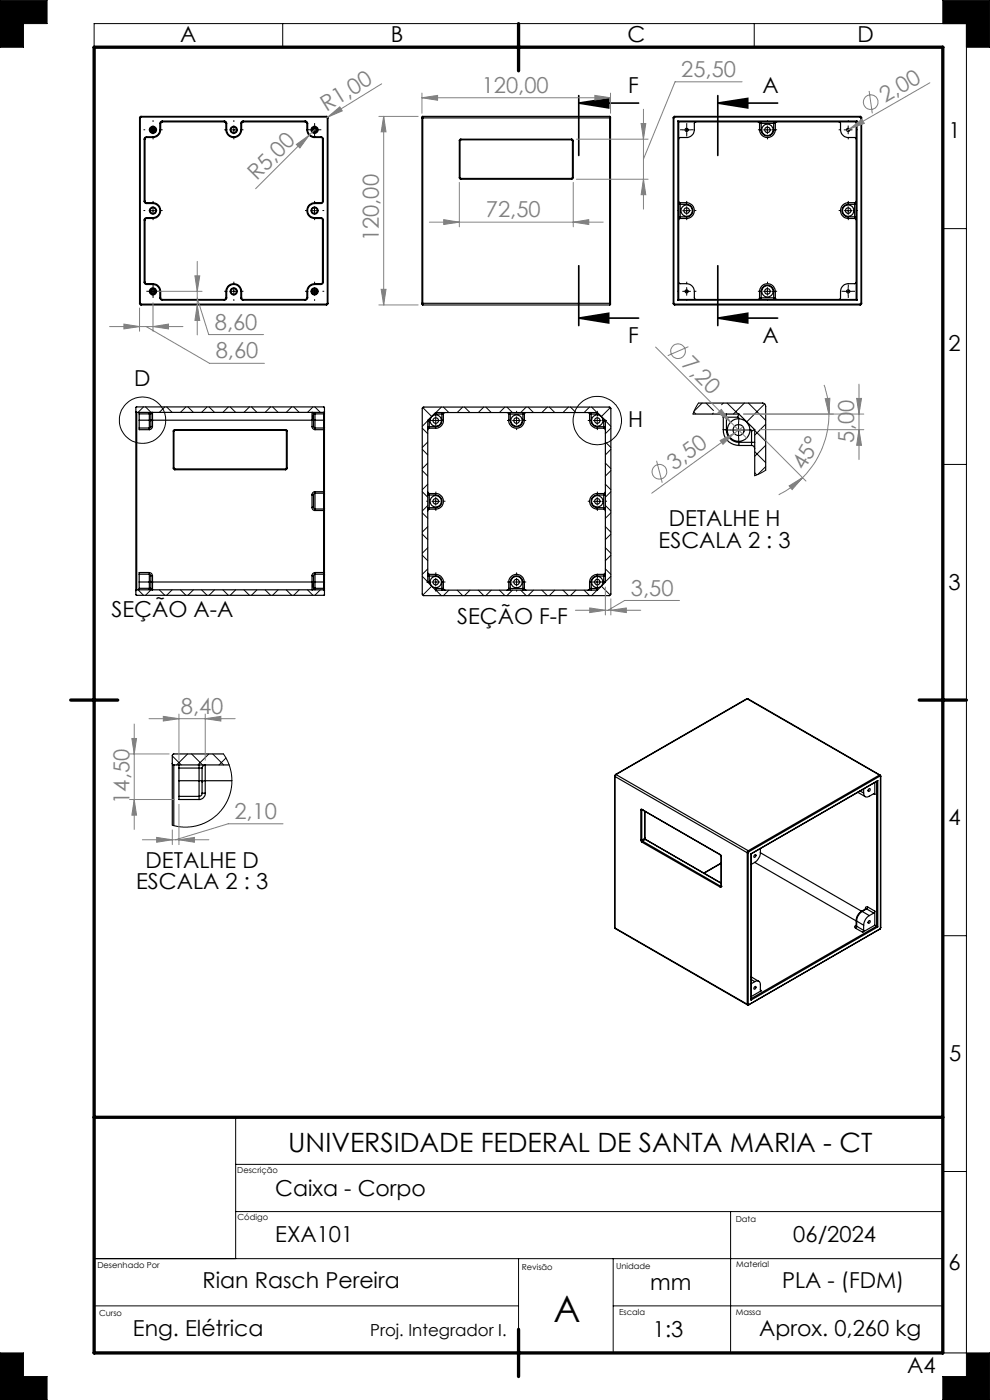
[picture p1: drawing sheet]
<svg xmlns="http://www.w3.org/2000/svg" width="210mm" height="297mm" viewBox="0 0 210 297" stroke-linecap="round" stroke-linejoin="round" font-family="sans-serif">
<g fill="none" stroke="#000" stroke-width=".21">
<path d="M0 0h10v5h-5v5h-5zM20 10v-5h185v287h-5v5h10v-10h-10M60 5v5M160 5v5M200 5v-5h10v10h-5M31.6 27.5h1.7M32.5 26.7v1.7M48.8 27.5h1.6M49.6 26.7v1.7M65.9 27.5h1.7M66.7 26.7v1.7M144.8 27.5h1.7"/>
<path d="M145.7 26.7v1.7M162 27.5h1.6M162.8 26.7v1.7M179.1 27.5h1.7M179.9 26.7v1.7M31.6 44.7h1.7M32.5 43.8v1.7M65.9 44.7h1.7M66.7 43.8v1.7M144.8 44.7h1.7M145.7 43.8v1.7M179.1 44.7h1.7"/>
<path d="M179.9 43.8v1.7M200 48.5h5M31.6 61.8h1.7M32.5 61v1.6M48.8 61.8h1.6M49.6 61v1.6M65.9 61.8h1.7M66.7 61v1.6M144.8 61.8h1.7M145.7 61v1.6M162 61.8h1.6M162.8 61v1.6"/>
<path d="M179.1 61.8h1.7M179.9 61v1.6M30.4 86.3l-1.1 1.2M30.9 86.3l1.1 1.2M35 86.3l-1.2 1.2M35.3 86.3l1.2 1.2M39.4 86.3l-1.1 1.2M39.9 86.3l1.1 1.2M43.9 86.3l-1.1 1.2M44.3 86.3l1.2 1.2M48.4 86.3l-1.1 1.2M48.8 86.3l1.2 1.2"/>
<path d="M52.9 86.3l-1.1 1.2M53.3 86.3l1.2 1.2M57.4 86.3l-1.2 1.2M57.8 86.3l1.2 1.2M61.9 86.3l-1.2 1.2M62.3 86.3l1.2 1.2M66.4 86.3l-1.2 1.2M66.8 86.3l1.1 1.2M89.6 99.8l1.1 1.2M89.6 95.3l1.1 1.2M89.6 90.8l1.1 1.2M89.7 86.5l1.9 1.9"/>
<path d="M90.7 89.2l-1.1 1.2M90.7 93.8l-1.1 1.1M90.7 98.2l-1.1 1.2M91.6 89.2h1.7M92.4 88.4v1.7M93.6 86.4l-1.1 1.1M94.1 86.4l1.1 1.1M98.1 86.4l-1.1 1.1M98.5 86.4l1.2 1.1M102.6 86.4l-1.1 1.1M103 86.4l1.2 1.1M107.1 86.4l-1.2 1.1"/>
<path d="M107.5 86.4l1.2 1.1M108.7 89.2h1.7M109.6 88.4v1.7M111.6 86.4l-1.1 1.1M112 86.4l1.2 1.1M116.1 86.4l-1.2 1.1M116.5 86.4l1.2 1.1M120.6 86.4l-1.2 1.1M121 86.4l1.2 1.1M125.1 86.4l-1.2 1.1M125.5 86.4l1.1 1.1M125.9 89.2h1.6"/>
<path d="M126.7 88.4v1.7M128.4 98.2l1.2 1.2M128.4 93.8l1.2 1.1M128.4 89.2l1.2 1.2M129.5 86.5l-1.9 1.9M129.6 90.8l-1.2 1.2M129.6 95.3l-1.2 1.2M129.6 99.8l-1.2 1.2M147.1 87.4l.5 .4M148.2 85.5l-1.2 2.3M148.9 85.5l-1.7 1.7M149.8 85.5l1.5 1.6"/>
<path d="M151.3 87.6l-.2 .2M153.4 85.5l-.3 .4M154.2 85.5l2.4 2.3M155 91.2h3.3M156.7 89.6v3.3M157.9 85.5l-2.3 2.3M158.8 85.5l3.6 3.7M160.1 95.8l2.3 2.3M160.1 91.3l2.3 2.4M162.2 85.7l-3.8 3.8M162.4 99.8l-2.3 1.1M162.4 90l-2.3 2.3"/>
<path d="M162.4 94.5l-2.3 2.3M162.4 99l-1.7 1.7M200 98.5h5M89.6 117.8l1.1 1.2M89.6 113.3l1.1 1.2M89.6 108.8l1.1 1.2M89.6 104.3l1.1 1.2M90.7 102.7l-1.1 1.2M90.7 107.2l-1.1 1.2M90.7 111.7l-1.1 1.2M90.7 116.2l-1.1 1.2M91.6 106.4h1.7"/>
<path d="M92.4 105.5v1.7M125.9 106.4h1.6M126.7 105.5v1.7M128.4 116.2l1.2 1.2M128.4 111.7l1.2 1.2M128.4 107.2l1.2 1.2M128.4 102.7l1.2 1.2M129.6 104.3l-1.2 1.2M129.6 108.8l-1.2 1.2M129.6 113.3l-1.2 1.2M129.6 117.8l-1.2 1.2M160.1 100.3l.4 .4"/>
<path d="M29.3 125.1l1.1 1.2M32 125.1l-1.1 1.2M33.8 125.1l1.2 1.2M36.5 125.1l-1.2 1.2M38.3 125.1l1.1 1.2M41 125.1l-1.1 1.2M42.8 125.1l1.1 1.2M45.5 125.1l-1.2 1.2M47.3 125.1l1.1 1.2M50 125.1l-1.2 1.2M51.8 125.1l1.1 1.2M54.5 125.1l-1.2 1.2"/>
<path d="M56.2 125.1l1.2 1.2M59 125.1l-1.2 1.2M60.7 125.1l1.2 1.2M63.5 125.1l-1.2 1.2M65.2 125.1l1.2 1.2M67.9 125.1l-1.1 1.2M89.6 122.3l1.1 1.1M90.7 120.7l-1.1 1.1M91.6 124.4l-1.9 1.9M91.6 123.5h1.7M92.4 122.7v1.6M92.5 125.2l1.1 1.2"/>
<path d="M95.2 125.2l-1.1 1.2M97 125.2l1.1 1.2M99.7 125.2l-1.2 1.2M101.5 125.2l1.1 1.2M104.2 125.2l-1.2 1.2M105.9 125.2l1.2 1.2M108.7 125.2l-1.2 1.2M108.7 123.5h1.7M109.6 122.7v1.6M110.5 125.2l1.1 1.2M113.2 125.2l-1.2 1.2M114.9 125.2l1.2 1.2"/>
<path d="M117.7 125.2l-1.2 1.2M119.4 125.2l1.2 1.2M122.2 125.2l-1.2 1.2M123.9 125.2l1.2 1.2M125.9 123.5h1.6M126.6 125.2l-1.1 1.2M126.7 122.7v1.6M127.6 124.4l1.9 1.9M128.4 120.7l1.2 1.1M129.6 122.3l-1.2 1.1M39.8 159.9l-2.3 2.4M40.6 159.9l2.4 2.4"/>
<path d="M44.3 159.9l-2.4 2.4M45.1 159.9l2.3 2.4M47.4 159.9l1.2 2.4 .6 2.5v1.6l-.3 1.7-.6 1.6-.8 1.5-1 1.2-1.2 1.1-2.5 1.4-1.3 .4-1.6 .2-1.9-.1-1.5-.4M36.5 160.4l2 1.9M47.9 160.8l-1.4 1.5M200 198.5h5M50 237v30M50 257h150M50 247h150M155 257v30M200 248.5h5M20 277h90"/>
<path d="M20 267h180M110 267v20M130.1 277h69.9M130.1 267v20M0 287h5v5h5v5h-10z"/>
<circle cx="30.2" cy="89.1" r="4.9"/>
<circle cx="126.7" cy="89.2" r="5.1"/>
</g>
<path d="M20 10h180v277h-180zM110 5v10M15 148.5h10M195 148.5h10M20 237h180M110 282v10" fill="none" stroke="#000" stroke-width=".7"/>
<path d="M200 0v5h5v5h5v-10zM0 0v10h5v-5h5v-5zM0 287v10h10v-5h-5v-5zM205 287v5h-5v5h10v-10z" fill-rule="evenodd" fill="#000"/>
<g fill="none" stroke="#000" stroke-width=".25">
<path d="M29.6 25h.1M29.6 25v39.3M29.7 25v39.3M29.9 24.7l-.3 .3M29.9 24.7v.1M29.9 24.8l-.2 .2M29.9 24.7h39.4M29.9 24.8h39.4M30.6 29.5h.2M30.6 29.5v13.2M30.8 29.5v13.2M31.1 29l-.3 .1-.2 .4"/>
<path d="M31.1 29.2l-.3 .1v.2M31.1 29v.2M31.1 29.2h1.3M31.1 29h1.3M32.4 29v.2M33.9 27.5a1.51 1.51 0 0 1-1.5 1.5M33.9 27.5h.2M33.9 26.2h.2M33.9 26.2v1.3M34.1 27.5a1.67 1.67 0 0 1-1.7 1.7M34.1 26.2v1.3M34.4 25.7h-.3l-.2 .5"/>
<path d="M34.4 25.9h-.2l-.1 .3M34.4 25.7v.2M34.4 25.9h13.2M34.4 25.7h13.2M47.6 25.7h.3l.2 .5M47.6 25.7v.2M47.6 25.9l.3 .3M47.9 26.2h.2M47.9 27.5h.2M47.9 27.5a1.68 1.68 0 0 0 1.7 1.7 1.68 1.68 0 0 0 1.7-1.7M47.9 26.2v1.3M48.1 27.5a1.5 1.5 0 0 0 1.5 1.5 1.5 1.5 0 0 0 1.5-1.5"/>
<path d="M48.1 26.2v1.3M51.1 27.5h.2M51.1 26.2h.2M51.1 26.2v1.3M51.3 26.2v1.3M51.6 25.7l-.4 .2-.1 .3M51.6 25.9l-.3 .3M51.6 25.7v.2M51.6 25.9h13.1M51.6 25.7h13.1M64.7 25.7h.3l.3 .5M64.7 25.7v.2"/>
<path d="M64.7 25.9h.2l.2 .3M65.1 26.2h.2M65.1 27.5h.2M65.1 27.5a1.67 1.67 0 0 0 1.6 1.7M65.1 26.2v1.3M65.3 27.5a1.51 1.51 0 0 0 1.4 1.5M65.3 26.2v1.3M66.7 29v.2M66.7 29.2h1.4M66.7 29h1.4M68.1 29l.4 .2 .1 .3M68.1 29v.2"/>
<path d="M68.1 29.2l.3 .1v.2M68.4 29.5h.2M68.4 29.5v13.2M68.6 29.5v13.2M69.3 24.8l.1 .2M69.3 24.7v.1M69.3 24.7l.3 .3M69.4 25h.2M69.4 25v39.3M69.6 25v39.3M89.5 25h.2M89.5 25v39.3"/>
<path d="M89.7 24.7v.3M89.7 24.7l-.2 .3M89.7 25v39.3M89.7 25h39.6M89.7 24.7h39.6M97.4 37.7l.1 .2 .3 .1M97.4 37.7h.2M97.4 29.8h.2M97.4 29.8v7.9M97.6 37.7l.2 .1M97.6 29.8v7.9M97.8 29.5l-.4 .3"/>
<path d="M97.8 37.8v.2M97.8 29.7l-.2 .1M97.8 29.5v.2M97.8 29.5h23.4M97.8 38h23.4M97.8 37.8h23.4M97.8 29.7h23.4M121.2 29.5l.4 .3M121.2 37.8v.2M121.2 29.5v.2M121.2 29.7l.2 .1M121.4 37.7h.2"/>
<path d="M121.4 29.8h.2M121.4 37.7l-.2 .1M121.4 29.8v7.9M121.6 37.7l-.4 .3M121.6 29.8v7.9M129.3 25h.2M129.3 24.7v.3M129.3 24.7h.2v.3M129.3 25v39.3M129.5 25v39.3M142.8 25h.1M142.8 25v39.3"/>
<path d="M142.9 25v39.3M143.1 24.7v.1M143.1 24.8l-.2 .2M143.1 24.7l-.3 .3M143.1 24.7h39.4M143.1 24.8h39.4M143.8 25.7l.2 .2M143.8 25.7h38M143.8 25.7v38M144 25.9h37.6M144 25.9v37.6M147.6 25.9l-.3 .2v1.4a1.67 1.67 0 0 1-1.7 1.7h-1.4l-.2 .3"/>
<path d="M160.8 25.9l.3 .3M161.1 26.2h.4M161.1 27.5a1.68 1.68 0 0 0 1.7 1.7 1.68 1.68 0 0 0 1.7-1.7M161.1 27.5h.4M161.1 26.2v1.3M161.5 25.9v.3M161.5 27.5a1.32 1.32 0 0 0 1.3 1.4 1.32 1.32 0 0 0 1.3-1.4M161.5 26.2h2.6M161.5 26.2v1.3M164.1 25.9v.3M164.1 26.2h.4M164.1 27.5h.4"/>
<path d="M164.1 26.2v1.3M164.5 26.2v1.3M164.8 25.9l-.3 .3M177.9 25.9l.4 .2v1.4a1.67 1.67 0 0 0 1.7 1.7h1.4l.2 .3M181.6 25.9v37.6M181.8 25.7l-.2 .2M181.8 25.7v38M182.5 24.7v.1M182.5 24.7l.3 .3M182.5 24.8l.1 .2M182.6 25h.2M182.6 25v39.3"/>
<path d="M182.8 25v39.3M30.6 42.7l.1 .3 .4 .2M30.6 59.9l.1 .3 .4 .2M30.6 46.7h.2M30.6 59.9h.2M30.6 42.7h.2M30.6 46.7v13.2M30.8 59.9l.3 .3M30.8 42.7v.2l.3 .1M30.8 46.7v13.2M31.1 46.2l-.4 .2-.1 .3M31.1 46.4l-.3 .3"/>
<path d="M31.1 46.2v.2M31.1 43v.2M31.1 43h1.3M31.1 46.4h1.3M31.1 46.2h1.3M31.1 43.2h1.3M32.4 43.2a1.5 1.5 0 0 1 1.5 1.5 1.5 1.5 0 0 1-1.5 1.5M32.4 43v.2M32.4 46.2v.2M32.4 43a1.68 1.68 0 0 1 1.7 1.7 1.68 1.68 0 0 1-1.7 1.7M66.7 43.2a1.5 1.5 0 0 0-1.4 1.5 1.5 1.5 0 0 0 1.4 1.5M66.7 46.2v.2"/>
<path d="M66.7 43a1.68 1.68 0 0 0-1.6 1.7 1.68 1.68 0 0 0 1.6 1.7M66.7 43v.2M66.7 43h1.4M66.7 46.4h1.4M66.7 46.2h1.4M66.7 43.2h1.4M68.1 46.2l.4 .2 .1 .3M68.1 43v.2M68.1 46.2v.2M68.1 46.4l.3 .3M68.4 46.7h.2M68.4 59.9l-.3 .3"/>
<path d="M68.4 59.9h.2M68.4 42.7l-.1 .2-.2 .1M68.4 42.7h.2M68.4 46.7v13.2M68.6 59.9l-.2 .3-.3 .2M68.6 42.7l-.1 .3-.4 .2M68.6 46.7v13.2M144 59.9l.3 .3a3.7 3.7 0 0 1 2.1 .2l.7 .6a3.7 3.7 0 0 1 .2 2.2l.3 .3M144 46h.3M144 43.4h.3M144 42.7v.2l.3 .1M144.3 43v.4"/>
<path d="M144.3 46v.4M144.3 46.4l-.3 .3M144.3 43.4v2.6M144.3 46h1.3M144.3 43.4h1.3M144.3 43h1.3M144.3 46.4h1.3M145.6 43v.4M145.6 43a1.68 1.68 0 0 1 1.7 1.7 1.68 1.68 0 0 1-1.7 1.7M145.6 46v.4M145.6 43.4a1.32 1.32 0 0 1 1.4 1.3 1.32 1.32 0 0 1-1.4 1.3M180 43.4a1.32 1.32 0 0 0-1.4 1.3 1.32 1.32 0 0 0 1.4 1.3"/>
<path d="M180 46v.4M180 43a1.68 1.68 0 0 0-1.7 1.7 1.68 1.68 0 0 0 1.7 1.7M180 43v.4M180 46h1.3M180 43.4h1.3M180 43h1.3M180 46.4h1.3M181.3 46v.4M181.3 46h.3M181.3 46.4l.3 .3M181.3 43v.4M181.3 43.4h.3"/>
<path d="M181.3 43.4v2.6M181.6 59.9l-.2 .3h-1.4a1.67 1.67 0 0 0-1.7 1.6v1.4l-.4 .3M181.6 42.7l-.1 .2-.2 .1M29.6 64.3h.1M29.6 64.3l.1 .3 .2 .1M29.7 64.3l.2 .2M29.9 64.5v.2M29.9 64.7h39.4M29.9 64.5h39.4M31.1 60.2v.2M31.1 60.2h1.3M31.1 60.4h1.3"/>
<path d="M32.4 60.4a1.45 1.45 0 0 1 1.5 1.4M32.4 60.2v.2M32.4 60.2a1.67 1.67 0 0 1 1.7 1.6M33.9 63.2l.2 .4 .3 .1M33.9 61.8h.2M33.9 63.2h.2M33.9 61.8v1.4M34.1 63.2l.3 .3M34.1 61.8v1.4M34.4 63.5v.2M34.4 63.7h13.2M34.4 63.5h13.2"/>
<path d="M47.6 63.5v.2M47.9 63.2l-.1 .2-.2 .1M47.9 63.2h.2M47.9 61.8h.2M47.9 61.8a1.68 1.68 0 0 1 1.7-1.6 1.68 1.68 0 0 1 1.7 1.6M47.9 61.8v1.4M48.1 63.2l-.1 .3-.4 .2M48.1 61.8a1.5 1.5 0 0 1 1.5-1.4 1.5 1.5 0 0 1 1.5 1.4M48.1 61.8v1.4M51.1 63.2l.1 .3 .4 .2M51.1 61.8h.2M51.1 63.2h.2"/>
<path d="M51.1 61.8v1.4M51.3 63.2l.3 .3M51.3 61.8v1.4M51.6 63.5v.2M51.6 63.7h13.1M51.6 63.5h13.1M64.7 63.5v.2M65.1 63.2l-.4 .3M65.1 63.2h.2M65.1 61.8h.2M65.1 61.8v1.4M65.3 63.2l-.3 .4-.3 .1"/>
<path d="M65.3 61.8v1.4M66.7 60.4a1.45 1.45 0 0 0-1.4 1.4M66.7 60.2a1.67 1.67 0 0 0-1.6 1.6M66.7 60.2v.2M66.7 60.2h1.4M66.7 60.4h1.4M68.1 60.2v.2M69.3 64.5v.2M69.4 64.3l-.1 .2M69.4 64.3h.2M69.6 64.3l-.1 .3-.2 .1M89.5 64.3l.2 .4"/>
<path d="M89.5 64.3h.2M89.7 64.3v.4M89.7 64.7h39.6M89.7 64.3h39.6M129.3 64.3v.4M129.3 64.3h.2M129.5 64.3v.3l-.2 .1M142.8 64.3h.1M142.8 64.3l.1 .3 .2 .1M142.9 64.3l.2 .2M143.1 64.5v.2M143.1 64.7h39.4"/>
<path d="M143.1 64.5h39.4M143.8 63.7h38M144 63.5l-.2 .2M144 63.5h37.6M161.1 63.2h.4M161.1 63.2l-.3 .3M161.1 61.8h.4M161.1 61.8a1.68 1.68 0 0 1 1.7-1.6 1.68 1.68 0 0 1 1.7 1.6M161.1 61.8v1.4M161.5 63.2v.3M161.5 61.8a1.32 1.32 0 0 1 1.3-1.3 1.32 1.32 0 0 1 1.3 1.3M161.5 63.2h2.6"/>
<path d="M161.5 61.8v1.4M164.1 63.2h.4M164.1 63.2v.3M164.1 61.8h.4M164.1 61.8v1.4M164.5 63.2v.2l.3 .1M164.5 61.8v1.4M181.6 63.5l.2 .2M182.5 64.5v.2M182.6 64.3h.2M182.6 64.3l-.1 .2M182.8 64.3l-.1 .3-.2 .1"/>
<path d="M28.8 87.3l.2 .2M29 87.5h39.7M29 87.5v37.6M29.5 87.5v.3M29.5 89.1v1.7M29.5 90.8v.4h2.2M29.5 87.8h2.2M29.5 89.1h2.2M29.5 90.8h2.2M29.5 87.8v1.3M31.7 87.8h.3M31.7 87.5v.3"/>
<path d="M31.7 89.1h.3M31.7 89.1v1.7M31.7 90.8v.4M31.7 87.8v1.3M32 87.8l.1-.3h.2v3M32 89.1v1.4M32 90.5l-.3 .3M32 89.3l.2-.2h34.1l.2 .2M32 90.5h.3M32 87.8v1.3M32.3 90.5a.73 .73 0 0 1-.6 .7M36.8 99.3l.3 .4"/>
<path d="M36.8 91.5h.1M36.8 99.3h.1M36.8 91.5v7.8M36.9 99.3l.2 .2M36.9 91.5v7.8M37.1 91.2l-.3 .3M37.1 91.2v.1M37.1 99.5v.2M37.1 91.3l-.2 .2M37.1 91.2h23.5M37.1 99.7h23.5M37.1 91.3h23.5"/>
<path d="M37.1 99.5h23.5M60.6 91.2h.2l.1 .3M60.6 91.2v.1M60.6 91.3l.1 .2M60.6 99.5v.2M60.7 91.5h.2M60.7 99.3h.2M60.7 99.3l-.1 .2M60.7 91.5v7.8M60.9 99.3l-.3 .4M60.9 91.5v7.8M66.2 90.5h.3"/>
<path d="M66.2 90.5a.66 .66 0 0 0 .6 .7M66.5 87.8h.3M66.5 87.8l-.3-.3v3M66.5 89.1h.3M66.5 89.1v1.4M66.5 90.5l.3 .3M66.5 88l-.2 .3 .2 .8M66.5 87.8v1.3M66.8 87.5v.3M66.8 89.1v1.7M66.8 90.8v.4M66.8 87.8h1.9"/>
<path d="M66.8 87.8v1.3M66.8 89.1h1.9M66.8 90.8h1.9M66.8 91.2h1.9M68.7 87.5v.3M68.7 87.8h.1M68.7 89.1h.1M68.7 89.1v1.7M68.7 91.2h.1M68.7 90.8v.4M68.7 87.8v1.3M68.7 91.2v13.1"/>
<path d="M68.8 87.3v-1l-40 .1 .1 39.9h39.9v-1M68.8 87.3l-.1 .2M68.8 87.3v.5M68.8 90.6l-.1 .2M68.8 89.1v1.5M68.8 90.6v.6M68.8 87.8v1.3M68.8 91.2v13.1M89.7 86.4h39.7l.2 .2v39.5l-.2 .2-39.6 .1-.2-.2v-39.6zM90.7 89.2l.4 .1M90.7 90.5h.4M90.7 89.2v34.3"/>
<path d="M91.1 90.5v.3M91.1 90.8l-.4 .4M91.1 89.3v1.2M91.1 90.5h1.3M91.1 90.8h1.3M91.2 89.1l-.1 .2M92.4 88l-.8 .3-.4 .8M92.4 88a1.2 1.2 0 0 1 1.2 1.2 1.2 1.2 0 0 1-1.2 1.2 1.2 1.2 0 0 1-1.2-1.3M92.4 87.5l.1 .3M92.4 90.5v.3M92.4 87.5h34.3M92.4 87.5l-1.7 1.7"/>
<path d="M92.5 87.8h1.2M92.5 87.8l-.1 .2M93.7 87.8h.4M93.7 87.5v.3M93.7 89.2a1.33 1.33 0 0 1-1.3 1.3M93.7 89.2h.4M93.7 87.8v1.4M94.1 89.2a1.62 1.62 0 0 1-1.7 1.6M94.1 87.8v1.4M94.4 87.5l-.3 .3M107.6 87.5l.3 .3M107.9 87.8h.3"/>
<path d="M107.9 89.2h.3M107.9 89.2a1.66 1.66 0 0 0 1.7 1.6 1.66 1.66 0 0 0 1.6-1.6M107.9 87.8v1.4M108.2 87.5v.3M108.2 89.2a1.34 1.34 0 0 0 1.4 1.3 1.34 1.34 0 0 0 1.3-1.3M108.2 87.8h2.7M108.2 87.8v1.4M110.9 87.5v.3M110.9 87.8h.3M110.9 89.2h.3M110.9 87.8v1.4M111.2 87.8v1.4"/>
<path d="M111.5 87.5l-.3 .3M124.7 87.5l.4 .3M125.1 87.8h.3M125.1 89.2a1.62 1.62 0 0 0 1.6 1.6M125.1 89.2h.3M125.1 87.8v1.4M125.4 87.5v.3M125.4 89.2a1.33 1.33 0 0 0 1.3 1.3M125.4 87.8h1.2M125.4 87.8v1.4M126.6 87.8l.2 .2M126.7 87.5l-.1 .3"/>
<path d="M126.7 90.5v.3M126.7 87.5l1.7 1.7M126.7 90.5h1.4M126.7 90.8h1.4M126.8 88h.2a1.13 1.13 0 0 1 .9 1.1M126.8 88a1.2 1.2 0 0 0-1.3 1.2 1.2 1.2 0 0 0 1.2 1.2 1.2 1.2 0 0 0 1.2-1.3M127.9 89.1l.2 .2M128.1 90.8l.3 .4M128.1 90.5v.3M128.1 90.5h.3M128.1 89.3v1.2M128.4 89.2l-.3 .1"/>
<path d="M128.4 89.2v34.3M147 87.8h9.7M148.2 85.5h13.5a.66 .66 0 0 1 .7 .7v13.6M152.8 87.8a.66 .66 0 0 1 .6 .7M153.4 88.5h.7M153.4 91.2a3.3 3.3 0 0 0 3.3 3.3M153.4 91.2h.7M153.4 88.5v2.7M154.1 87.8v.7M154.1 91.2a2.65 2.65 0 0 0 2.6 2.6M154.1 88.5h2.4M154.1 88.5v2.7"/>
<path d="M156.5 88.5l.3 .3M156.7 87.8l-.2 .7M156.7 93.8v.7M156.7 87.8l3.4 3.4M156.7 93.8h2.7M156.7 94.5h2.7M156.8 88.8a2.42 2.42 0 0 1 2.3 2.3M156.8 88.8a2.4 2.4 0 0 0-2.5 2.4 2.4 2.4 0 0 0 2.4 2.4 2.4 2.4 0 0 0 2.4-2.5M159.1 91.1l.3 .3M159.4 94.5a.66 .66 0 0 1 .7 .7M159.4 93.8v.7M159.4 93.8h.7"/>
<path d="M159.4 91.4v2.4M160.1 91.2l-.7 .2M160.1 91.2v9.7M66.2 107.6a.61 .61 0 0 0 .6 .7M66.2 107.6h.3M66.2 105h.3M66.2 105v2.6M66.5 107.6l.3 .4M66.5 105v2.6M66.8 104.6v3.4M66.8 104.6l-.3 .4M66.8 104.3v.3"/>
<path d="M66.8 108v.3M66.8 104.3a.61 .61 0 0 0-.6 .7M66.8 104.6h1.9M66.8 108h1.9M66.8 104.3h1.9M66.8 108.3h1.9M68.7 104.6v3.4M68.7 104.6l.1 .2M68.7 108.3h.1M68.7 108v.3M68.7 104.3v.3M68.7 104.3h.1"/>
<path d="M68.7 108.3v13.2M68.8 107.8l-.1 .2M68.8 104.8v3M68.8 107.8v.5M68.8 104.3v.5M68.8 108.3v13.2M90.7 107.7h.4M90.7 105h.4M90.7 104.3l.4 .4M91.1 107.7v.3M91.1 108l-.4 .4M91.1 104.7v.3"/>
<path d="M91.1 105v2.7M91.1 104.7h1.3M91.1 105h1.3M91.1 107.7h1.3M91.1 108h1.3M92.4 104.7v.3M92.4 104.7a1.66 1.66 0 0 1 1.7 1.7 1.66 1.66 0 0 1-1.7 1.6M92.4 107.7v.3M92.4 105a1.34 1.34 0 0 1 1.3 1.4 1.34 1.34 0 0 1-1.3 1.3M126.7 104.7v.3M126.7 107.7v.3M126.7 105a1.34 1.34 0 0 0-1.3 1.4 1.34 1.34 0 0 0 1.3 1.3"/>
<path d="M126.7 104.7a1.66 1.66 0 0 0-1.6 1.7 1.66 1.66 0 0 0 1.6 1.6M126.7 104.7h1.4M126.7 105h1.4M126.7 107.7h1.4M126.7 108h1.4M128.1 107.7v.3M128.1 107.7h.3M128.1 108l.3 .4M128.1 104.7v.3M128.1 105h.3M128.1 105v2.7M128.4 104.3l-.3 .4"/>
<path d="M29 125.1l-.2 .2M29 125.1h39.7M29.5 124.8v.3M29.5 121.8v1.7M29.5 124.8h2.2M29.5 123.5h2.2M29.5 121.8h2.2M29.5 123.5v1.3M31.7 124.8v.3M31.7 124.8h.3M31.7 123.5h.3M31.7 121.8v1.7"/>
<path d="M31.7 121.8l.3 .3M31.7 121.5v.3M31.7 121.5a.73 .73 0 0 1 .6 .6M31.7 121.5h-2.2v.3M31.7 123.5v1.3M32 122.1v1.4M32 123.3l.2 .2h34.1l.2-.2M32 122.1h.3M32 123.5v1.3M32.3 122.1v3h-.2l-.1-.3M66.2 122.1v3l.3-.3M66.2 122.1h.3"/>
<path d="M66.5 124.8h.3M66.5 123.5h.3M66.5 122.1v1.4M66.5 123.5l-.2 .8 .2 .3M66.5 123.5v1.3M66.8 124.8v.3M66.8 121.8v1.7M66.8 121.8l-.3 .3M66.8 121.5v.3M66.8 121.5a.66 .66 0 0 0-.6 .6M66.8 124.8h1.9M66.8 123.5v1.3"/>
<path d="M66.8 123.5h1.9M66.8 121.8h1.9M66.8 121.5h1.9M68.7 125.1l.1 .2M68.7 124.8v.3M68.7 124.8h.1M68.7 123.5h.1M68.7 121.8v1.7M68.7 121.8l.1 .2M68.7 121.5v.3M68.7 121.5h.1M68.7 123.5v1.3"/>
<path d="M68.8 124.8v.5M68.8 122v1.5M68.8 121.5v.5M68.8 123.5v1.3M90.7 122.2h.4M90.7 121.5l.4 .3M90.7 123.5l1.7 1.7M91.1 123.4l-.4 .1M91.1 121.8v.4M91.1 123.4l.1 .1M91.1 122.2v1.2M91.1 122.2h1.3"/>
<path d="M91.1 121.8h1.3M91.2 123.5l.4 .9 .8 .3M91.2 123.5a1.2 1.2 0 0 1 1.2-1.2 1.2 1.2 0 0 1 1.2 1.2 1.2 1.2 0 0 1-1.2 1.2M92.4 124.7l.1 .1M92.4 121.8v.4M92.4 122.2a1.33 1.33 0 0 1 1.3 1.3M92.4 121.8a1.62 1.62 0 0 1 1.7 1.7M92.4 125.2h34.3M92.5 124.8l-.1 .4M92.5 124.8h1.2M93.7 124.8v.4M93.7 124.8h.4"/>
<path d="M93.7 123.5h.4M93.7 123.5v1.3M94.1 124.8l.3 .4M94.1 123.5v1.3M107.9 124.8h.3M107.9 124.8l-.3 .4M107.9 123.5a1.66 1.66 0 0 1 1.7-1.7 1.66 1.66 0 0 1 1.6 1.7M107.9 123.5h.3M107.9 123.5v1.3M108.2 124.8v.4M108.2 123.5a1.34 1.34 0 0 1 1.4-1.3 1.34 1.34 0 0 1 1.3 1.3M108.2 124.8h2.7"/>
<path d="M108.2 123.5v1.3M110.9 124.8v.4M110.9 124.8h.3M110.9 123.5h.3M110.9 123.5v1.3M111.2 124.8l.3 .4M111.2 123.5v1.3M125.1 124.8l-.4 .4M125.1 124.8h.3M125.1 123.5h.3M125.1 123.5v1.3M125.4 124.8v.4"/>
<path d="M125.4 124.8h1.2M125.4 123.5v1.3M126.6 124.8l.1 .4M126.7 122.2a1.33 1.33 0 0 0-1.3 1.3M126.7 121.8a1.67 1.67 0 0 0-1.6 1.7M126.7 121.8v.4M126.7 122.2h1.4M126.7 121.8h1.4M126.8 124.7l-.2 .1M127.9 123.5l-.4 .9-.7 .3M127.9 123.5a1.2 1.2 0 0 0-1.2-1.2 1.2 1.2 0 0 0-1.2 1.2 1.2 1.2 0 0 0 1.3 1.2M128.1 123.4l.3 .1"/>
<path d="M128.1 122.2h.3M128.1 121.8v.4M128.1 123.4l-.2 .1M128.1 122.2v1.2M128.4 121.5l-.3 .3M128.4 123.5l-1.7 1.7M47.4 159.9h-10.6l-.2 .2-.1 14.9M158.4 148.2h.2M158.4 148.2l.1 .1M158.4 148.2l-27.8 16.1M158.5 148.3l-27.8 16M158.5 148.3l28 16.1"/>
<path d="M158.6 148.2l-.1 .1M158.6 148.2l28.1 16.2M36.5 162l.4 .3M36.9 162.3h11.7M36.9 162.3v12.9M38 162.3v.6M38 165.6v3.3M38 168.9v.7h4.2M38 162.9h4.2M38 165.6h4.2M38 162.9v2.7M38 168.9h4.2"/>
<path d="M42.2 162.9h.7M42.2 162.3v.6M42.2 165.6h.7M42.2 165.6v3.3M42.2 168.9v.7M42.2 162.9v2.7M42.9 162.9a.73 .73 0 0 1 .6-.6v6M42.9 165.6v2.7M42.9 168.3a.61 .61 0 0 1-.7 .6M42.9 168.3h.6M42.9 162.9v2.7M43.5 168.3a1.33 1.33 0 0 1-1.3 1.3"/>
<path d="M49.2 165.6h-5.9l-.4 .3M130.4 164.6v.1M130.4 164.6v32.2M130.4 164.7l28.1 16.2M130.6 164.3l-.2 .3M130.6 164.3h.1M130.7 164.3l-.3 .4M130.7 164.3l28 16.2M135.9 178.2l.2 .4M135.9 171.8h.2M135.9 178.2h.2M135.9 171.8v6.4"/>
<path d="M136.1 171.7h-.1l-.1 .1M136.1 178.2l.2 .2M136.1 171.7l.1 .1M136.1 171.7l16.7 9.6M136.1 178.6l16.7 9.6M136.1 171.8v6.4M136.2 171.8h.1M136.2 171.8h-.1M136.2 171.8l16.6 9.6M136.3 178.4l-.2 .2M136.3 178.4l16.6 9.6M136.7 177.9l.2 .2"/>
<path d="M136.7 177.9l-.6 .3M136.7 172.1v5.8M136.8 177.8l.1 .3M136.8 177.8l-.1 .1M136.8 172.1v5.7M136.9 178.1h.1M136.9 178.1l-.6 .3M136.9 178.1l16.1 9.3M136.9 178.1l16.1 9.2M182 168.1h.1M182 168.1l1.6 .9M182.5 167.8l.7 .4"/>
<path d="M183.2 168.2a.73 .73 0 0 0 .4 .8 .73 .73 0 0 0 .8-.1l.9-.5M183.2 167.4v.8M184.3 167.4l.2-.1a.29 .29 0 0 1 0 .4 .29 .29 0 0 1-.4 0zM185.3 168.4l.3 .1M185.6 166v2.5M185.9 165.8v30.7M186.2 165.6l-26.9 15.5M186.2 165.6v31M186.5 164.4l.2 .2M186.5 164.4h.2M186.5 164.4l-27.8 16.1M186.7 164.6l.1 .1"/>
<path d="M186.7 164.6l-27.8 16.1M186.7 164.4l.1 .2M186.8 164.7v32.1M186.8 164.6v.1M186.8 164.6v32.2M130.4 196.8l.1 .2M130.4 196.8l28.1 16.2M130.5 197l28 16.2M152.8 181.4l.2 .2M152.8 181.3l.2 .4M152.8 181.3v.1M152.9 188l-.1 .2"/>
<path d="M152.9 188h.1M153 188h.1M153 181.6v.1M153 188v.1M153 181.6v6.4M153 183.1l-3.7 2.1M153 188h-.1M153 183.2l-3.6 2M153 188.1l-.2 .1M153 181.7v6.4M158.5 180.9h.2M158.5 180.9v32.1"/>
<path d="M158.7 180.5l-.2 .4M158.7 180.5l.2 .2M158.7 180.9v32.1M158.9 180.7l-.2 .2M159.3 181.1h.1M159.3 181.1v31.1M160.1 182.9l21.5 12.5M160.1 181.3h.1a.31 .31 0 0 1 .1 .4 .31 .31 0 0 1-.4 .1zM161.3 180.9a2.75 2.75 0 0 1-1.2 2l-.8 .5M161.3 180v.9M161.3 180.9l21.5 12.4M181.5 196.4a.29 .29 0 0 0-.2 .2 .29 .29 0 0 0 .2 .3"/>
<path d="M181.5 196.4h.1M181.5 196.9l1.5 .9M181.6 195.3l.1 .1M181.6 196.4l.1 .1M181.6 195.3v1.1M181.6 196.3l-.1 .1M181.7 196.5l-.2 .4M181.7 195.4l1.5 .9M181.7 196.5l1.5 .9M181.7 195.4v1.1M182.7 193.4a2.38 2.38 0 0 0-1.1 1.9M182.7 193.4h.2"/>
<path d="M182.9 193.4a2.76 2.76 0 0 0-1.2 2M182.9 193.4l1.5 .8M183.2 197.4l-.2 .4M183.2 196.3v1.1M183.6 192.7l.1 .1M183.6 192.7v.2M183.7 192.8h.1M183.7 192.8l-1 .6M183.8 192.8l-.9 .6M183.8 192.8l1.5 .9M184 192.4a.28 .28 0 0 0-.3 0 .28 .28 0 0 0-.1 .3M184 192.4l-.2 .4"/>
<path d="M184 192.4l1.6 .9M184.2 195.5l.2-.2a.26 .26 0 0 1 .1 .4 .26 .26 0 0 1-.4 0zM184.4 194.2a2.5 2.5 0 0 0-1.2 2.1M185.3 193.7l-.9 .5M185.6 193.3l-.3 .4M185.6 193.3v3M185.6 196.3l-2.6 1.5M185.6 196.3l.3 .2M185.9 196.5l.3 .1M185.9 196.5l-26.6 15.3M186.2 196.6l-26.9 15.6M186.6 197.1l-27.8 16.1"/>
<path d="M186.7 197.1h-.1M186.7 197.1l-27.8 16M186.8 196.8l-.1 .3M186.8 196.8l-.2 .3M186.8 196.8h.1M158.5 213h.2M158.5 213l.1 .2M158.6 213.2h.2M158.7 213l.2 .1M158.9 213.1l-.1 .1M159.3 207.8l.8 .4M159.5 207.3h-.2l1.6 .9"/>
<path d="M160.1 209.4l.1-.1a.31 .31 0 0 1 .1 .4 .31 .31 0 0 1-.4 .1zM160.1 208.2a.72 .72 0 0 1 .8 0 .72 .72 0 0 1 .4 .7v1.1M160.1 208.2l-.8 .5M161.3 210l.1 .2 .1-.1M161.3 210l.2 .1M161.5 210.1l-2.2 1.3"/>
<circle cx="32.4" cy="27.5" r=".34"/>
<circle cx="32.5" cy="27.5" r=".57"/>
<circle cx="32.5" cy="27.5" r=".74"/>
<circle cx="49.6" cy="27.5" r=".58"/>
<circle cx="49.6" cy="27.5" r=".74"/>
<circle cx="66.7" cy="27.5" r=".73"/>
<circle cx="66.7" cy="27.6" r=".34"/>
<circle cx="66.7" cy="27.5" r=".58"/>
<circle cx="145.6" cy="27.5" r=".34"/>
<circle cx="162.8" cy="27.5" r="1.2"/>
<circle cx="162.8" cy="27.5" r=".58"/>
<circle cx="179.9" cy="27.5" r=".34"/>
<circle cx="32.4" cy="44.7" r=".58"/>
<circle cx="32.4" cy="44.7" r=".75"/>
<circle cx="66.7" cy="44.7" r=".74"/>
<circle cx="66.7" cy="44.7" r=".59"/>
<circle cx="145.6" cy="44.7" r=".59"/>
<circle cx="145.7" cy="44.7" r="1.21"/>
<circle cx="179.9" cy="44.7" r="1.21"/>
<circle cx="179.9" cy="44.7" r=".59"/>
<circle cx="32.4" cy="61.8" r=".34"/>
<circle cx="32.4" cy="61.8" r=".58"/>
<circle cx="32.4" cy="61.8" r=".75"/>
<circle cx="49.6" cy="61.8" r=".59"/>
<circle cx="49.6" cy="61.8" r=".75"/>
<circle cx="66.7" cy="61.8" r=".74"/>
<circle cx="66.7" cy="61.8" r=".59"/>
<circle cx="66.7" cy="61.8" r=".33"/>
<circle cx="145.7" cy="61.8" r=".33"/>
<circle cx="162.8" cy="61.8" r="1.19"/>
<circle cx="162.8" cy="61.8" r=".59"/>
<circle cx="179.9" cy="61.8" r=".33"/>
<circle cx="92.4" cy="89.2" r=".59"/>
<circle cx="109.6" cy="89.2" r=".58"/>
<circle cx="109.6" cy="89.2" r="1.19"/>
<circle cx="126.7" cy="89.2" r=".58"/>
<circle cx="156.7" cy="91.3" r="1.17"/>
<circle cx="92.4" cy="106.3" r="1.2"/>
<circle cx="92.4" cy="106.4" r=".59"/>
<circle cx="126.7" cy="106.3" r="1.2"/>
<circle cx="126.7" cy="106.4" r=".57"/>
<circle cx="92.4" cy="123.5" r=".6"/>
<circle cx="109.6" cy="123.5" r=".58"/>
<circle cx="109.6" cy="123.5" r="1.2"/>
<circle cx="126.7" cy="123.5" r=".58"/>
</g>
<g fill="none" stroke="#808080" stroke-width=".21">
<path d="M81 17.8l-11.5 7M89.5 19.8v4.2M129.5 19.8v4.2M157.4 17.4h-14.2l-6.7 16.4M184.4 19.3l.6 4.8M197.2 17.6l-17 9.8M62.9 30.7l2.7-2-2 2.7zM66.7 27.5l-12.5 12.5M69.5 24.8l2.6-2.1 .5 .8zM69.5 24.8l-.2 .2M80.4 24.7h8.3M81.4 24.7v40"/>
<path d="M81.4 24.7l.5 3.3h-1zM89.5 20.7l3.3-.5v1.1zM89.5 20.7h40M97.4 38.7v9.4M121.6 38.7v9.4M122.3 29.5h15.2M122.3 38h15.2M126.2 20.2l3.3 .5-3.3 .6zM136 26.2h1l-.5 3.3zM136.5 38l.5 3.3h-1zM136.5 23.2v21.2M180.2 27.4l2.6-2.1 .5 .9z"/>
<path d="M180.2 27.4l-.6 .3M41.3 58.5h1.1l-.6 3.3zM41.8 55.5v15.5M91.1 47.1h36.9M94.1 46.6l3.3 .5-3.3 .5zM121.6 47.1l3.3-.5v1zM23.2 69.3h15.6M26.3 68.8l3.3 .5-3.3 .5zM29.6 65.3v5M31 69.3l13.4 7.8h11.7M32.5 69.3l3.2-.5v1zM32.5 64.2v6.1"/>
<path d="M33.4 61.8h9.5M41.8 64.7l.6 3.3h-1.1zM41.8 63.2l2.5 7.8h11.6M80.4 64.7h8.3M80.9 61.4h1l-.5 3.3zM139.1 73.6l19.3 19.3M146 73.6l-4.4 1.9M139.3 97.8l1.2 4.6M152.8 93.4l2.9-1.5-2.3 2.4zM153 86.9l2 2.6-2.7-1.9zM155.7 91.9l-17.4 12.7M157.6 90.6l-1.9 1.3"/>
<path d="M160.8 91.9l10.2 10.2M161.1 91.2h22.1M174.8 81.7a18.3 18.3 0 0 1 1 6.1M175 84.6l1-.1-.2 3.3zM175.8 87.8a19 19 0 0 1-5.5 13.5M181.7 84.5h1l-.5 3.3zM182.2 81.5v16M182.2 91.2l.5 3.3h-1zM183.2 87.8h-25.5M167.4 103.1l2.9-1.8-2.3 2.6zM170.3 101.3l-.5 .5a20 20 0 0 1-4.6 3.2M122.1 129.5h13.8"/>
<path d="M125.1 129l3.3 .5-3.3 .5zM128.4 124.5v6M129.6 129.5l3.3-.5v1zM129.6 127v3.5M144.1 127.4h-11.6l-3.5 2.1M27.5 159.9h8.4M28 156.7h1l-.5 3.2zM28.5 153.6v22.4M31.6 152.5h18.3M34.6 152l3.4 .5-3.4 .5zM38 151.5v9.8M43.5 152.5l3.3-.5v1z"/>
<path d="M43.5 151.5v9.8M27.5 169.6h9.4M28.5 169.6l.5 3.3h-1zM30.2 178.1h14.1M33.2 177.7l3.3 .4-3.3 .6zM36.5 176.1v3.1M38 178.1l3.2-.4v1zM38 170.6v8.6M60 174.8h-11.6l-11.1 3.3"/>
<circle cx="184.7" cy="21.7" r="1.56"/>
<circle cx="143.8" cy="74.5" r="1.55"/>
<circle cx="139.9" cy="100.1" r="1.56"/>
</g>
<path d="M122.8 21.9h12.7M122.8 20.3v12.7M122.8 21.9l6.3-1v2zM152.3 21.9l6.3-1v2zM152.3 21.9h12.7M152.3 20.3v12.7M122.8 56.4v12.7M152.3 56.4v12.7M122.8 67.5h12.7M122.8 67.5l6.3-1v2zM152.3 67.5l6.3-1v2zM152.3 67.5h12.7" fill="none" stroke="#000" stroke-width=".35"/>
<g fill="none" stroke="#000" stroke-width=".21" stroke-dasharray="15.2 1.3 1.3 1.3" stroke-linecap="butt">
<path d="M30.8 27.5h-.4M32.5 25.9v-.4M32.5 29.2v.4M34.1 27.5h.4M47.9 27.5h-.3M49.6 25.9v-.4M49.6 29.2v.4M51.3 27.5h.3M65.9 27.5h-.6M66.7 26.7v-.6M66.7 28.4v.5M67.6 27.5h.6"/>
<path d="M144.8 27.5h-.5M145.7 26.7v-.6M145.7 28.4v.5M146.5 27.5h.6M161.1 27.5h-.3M162.8 25.9v-.4M162.8 29.2v.4M164.5 27.5h.3M178.3 27.5h-.4M179.9 25.9v-.4M179.9 29.2v.4M181.6 27.5h.4"/>
<path d="M30.8 44.7h-.4M32.5 43v-.4M32.5 46.3v.4M34.1 44.7h.4M65.1 44.7h-.4M66.7 43v-.4M66.7 46.3v.4M68.4 44.7h.4M144 44.7h-.4M145.7 43v-.4M145.7 46.3v.4M147.3 44.7h.4"/>
<path d="M178.3 44.7h-.4M179.9 43v-.4M179.9 46.3v.4M181.6 44.7h.4M31.6 61.8h-.5M32.5 61v-.6M32.5 62.6v.6M33.3 61.8h.6M47.9 61.8h-.3M49.6 60.1v-.3M49.6 63.5v.3M51.3 61.8h.3"/>
<path d="M65.1 61.8h-.4M66.7 60.1v-.3M66.7 63.5v.3M68.4 61.8h.4M144 61.8h-.4M145.7 60.1v-.3M145.7 63.5v.3M147.3 61.8h.4M161.1 61.8h-.3M162.8 60.1v-.3M162.8 63.5v.3M164.5 61.8h.3"/>
<path d="M179.1 61.8h-.6M179.9 61v-.6M179.9 62.6v.6M180.8 61.8h.6M91.6 89.2h-.6M92.4 88.4v-.6M92.4 90v.6M93.3 89.2h.6M107.9 89.2h-.4M109.6 87.5v-.3M109.6 90.9v.3M111.2 89.2h.4"/>
<path d="M125 89.2h-.3M126.7 87.5v-.3M126.7 90.9v.3M128.4 89.2h.3M155 91.2h-1.1M156.7 89.6v-1.2M156.7 92.9v1.2M158.4 91.2h1.1M90.8 106.3h-.4M92.4 104.7v-.4M92.4 108v.4M94.1 106.3h.4"/>
<path d="M125 106.3h-.3M126.7 104.7v-.4M126.7 108v.4M128.4 106.3h.3M90.8 123.5h-.4M92.4 121.8v-.4M92.4 125.1v.4M94.1 123.5h.4M107.9 123.5h-.4M109.6 121.8v-.4M109.6 125.1v.4M111.2 123.5h.4"/>
<path d="M125.9 123.5h-.6M126.7 122.6v-.5M126.7 124.3v.6M127.5 123.5h.6"/>
</g>
<g fill="#000">
<path d="M122.8 21.9l6.3-1v2zM122.8 67.5l6.3-1v2z"/>
<path d="M152.3 21.9l6.3-1v2zM152.3 67.5l6.3-1v2z"/>
</g>
<g fill="#808080">
<path d="M153 86.9l2 2.6-2.7-1.9z"/>
<path d="M180.2 27.4l2.6-2.1 .5 .9z"/>
<path d="M69.5 24.8l2.6-2.1 .5 .8z"/>
<path d="M152.8 93.4l2.9-1.5-2.3 2.4z"/>
<path d="M62.9 30.7l2.7-2-2 2.7z"/>
<path d="M89.5 20.7l3.3-.5v1.1zM126.2 20.2l3.3 .5-3.3 .6zM94.1 46.6l3.3 .5-3.3 .5zM121.6 47.1l3.3-.5v1zM136 26.2h1l-.5 3.3zM136.5 38l.5 3.3h-1zM32.5 69.3l3.2-.5v1zM26.3 68.8l3.3 .5-3.3 .5zM41.8 64.7l.6 3.3h-1.1zM41.3 58.5h1.1l-.6 3.3zM34.6 152l3.4 .5-3.4 .5zM43.5 152.5l3.3-.5v1zM38 178.1l3.2-.4v1zM33.2 177.7l3.3 .4-3.3 .6zM125.1 129l3.3 .5-3.3 .5zM129.6 129.5l3.3-.5v1z"/>
<path d="M167.4 103.1l2.9-1.8-2.3 2.6zM175 84.6l1-.1-.2 3.3z"/>
<path d="M28.5 169.6l.5 3.3h-1zM28 156.7h1l-.5 3.2zM182.2 91.2l.5 3.3h-1zM181.7 84.5h1l-.5 3.3z"/>
<path d="M81.4 24.7l.5 3.3h-1zM80.9 61.4h1l-.5 3.3z"/>
</g>
<text font-size="7.8" x="117.4" y="280.5">A</text>
<text font-size="5.6" x="61.1" y="244.5">UNIVERSIDADE FEDERAL DE SANTA MARIA - CT</text>
<g font-size="4.7">
<text x="38.2" y="9">A</text>
<text x="82.9" y="8.9">B</text>
<text x="133.1" y="9">C</text>
<text x="181.9" y="9">D</text>
<text x="133.3" y="19.7">F</text>
<text x="161.7" y="19.7">A</text>
<text x="201.2" y="29.4">1</text>
<text x="133.3" y="72.8">F</text>
<text x="161.7" y="72.8">A</text>
<text x="201.2" y="74.5">2</text>
<text x="28.5" y="81.9">D</text>
<text x="133.2" y="90.5">H</text>
<text x="141.8" y="111.6">DETALHE H</text>
<text x="139.7" y="116.2">ESCALA 2 : 3</text>
<text x="201.2" y="125.1">3</text>
<text x="23.6" y="130.8">SEÇÃO A-A</text>
<text x="97" y="132.4">SEÇÃO F-F</text>
<text x="201.2" y="175">4</text>
<text x="30.9" y="184.1">DETALHE D</text>
<text x="28.9" y="188.6">ESCALA 2 : 3</text>
<text x="201.3" y="225">5</text>
<text x="58.4" y="253.6">Caixa - Corpo</text>
<text x="58.4" y="263.4">EXA101</text>
<text x="168.3" y="263.4">06/2024</text>
<text x="201.2" y="269.4">6</text>
<text x="42.9" y="273.2">Rian Rasch Pereira</text>
<text x="137.9" y="273.7">mm</text>
<text x="165.9" y="273.2">PLA - (FDM)</text>
<text x="28.2" y="283.4">Eng. Elétrica</text>
<text x="138.5" y="283.7">1:3</text>
<text x="161.1" y="283.4">Aprox. 0,260 kg</text>
<text x="192.4" y="291.4">A4</text>
</g>
<g font-size="4.7" fill="#808080">
<text x="144.5" y="16.3">25,50</text>
<text x="69.2" y="23.8" transform="rotate(-32 69.2 23.8)">R1,00</text>
<text x="102.2" y="19.7">120,00</text>
<text x="187.8" y="21.9" transform="rotate(-30 187.8 21.9)">2,00</text>
<text x="54.5" y="38.5" transform="rotate(-45 54.5 38.5)">R5,00</text>
<text x="103.1" y="46.1">72,50</text>
<text x="80.4" y="51.2" transform="rotate(-90 80.4 51.2)">120,00</text>
<text x="45.6" y="69.9">8,60</text>
<text x="45.8" y="76">8,60</text>
<text x="144.4" y="77.5" transform="rotate(45 144.4 77.5)">7,20</text>
<text x="181.2" y="93.9" transform="rotate(-90 181.2 93.9)">5,00</text>
<text x="143" y="99.9" transform="rotate(-36 143 99.9)">3,50</text>
<text x="170.6" y="100" transform="rotate(-60 170.6 100)">45°</text>
<text x="133.8" y="126.4">3,50</text>
<text x="38.4" y="151.4">8,40</text>
<text x="27.5" y="170.5" transform="rotate(-90 27.5 170.5)">14,50</text>
<text x="49.7" y="173.7">2,10</text>
</g>
<text font-size="3.5" x="78.5" y="283.4">Proj. Integrador I.</text>
<g font-size="1.8">
<text x="50.3" y="248.8">Descrição</text>
<text x="50.4" y="258.9">Código</text>
<text x="156.1" y="259.2">Data</text>
<text x="20.7" y="269.1">Desenhado Por</text>
<text x="110.7" y="269.3">Revisão</text>
<text x="130.7" y="269.1">Unidade</text>
<text x="156.2" y="268.9">Material</text>
<text x="21" y="279.1">Curso</text>
<text x="131.3" y="278.9">Escala</text>
<text x="156.1" y="278.9">Massa</text>
</g>
</svg>
